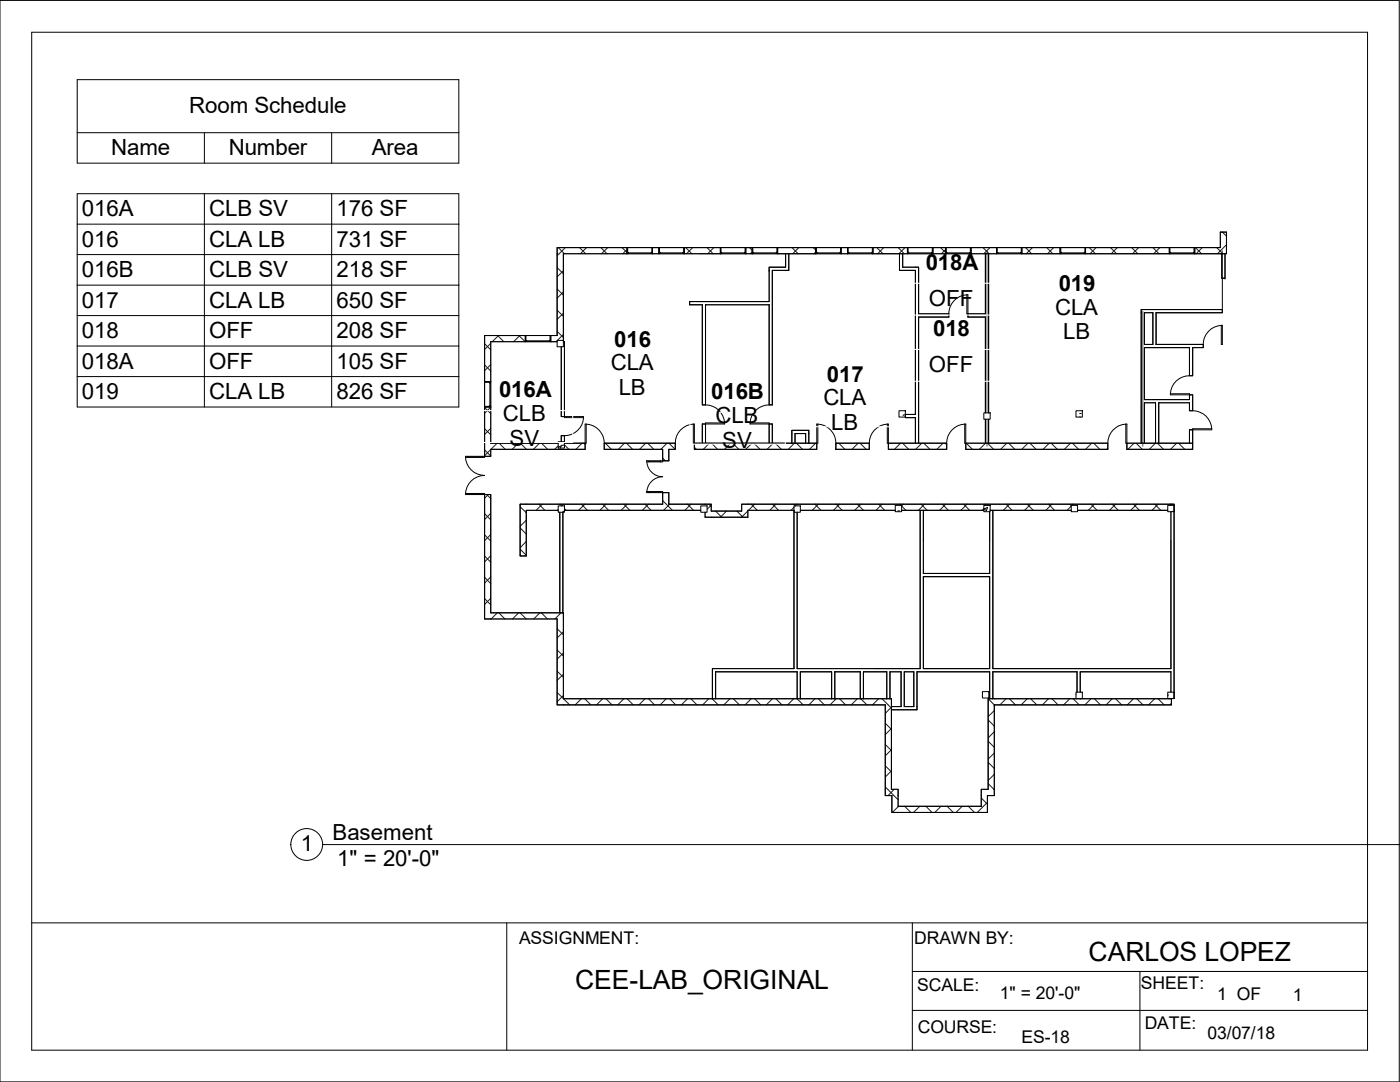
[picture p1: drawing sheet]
<svg xmlns="http://www.w3.org/2000/svg" width="279mm" height="216mm" viewBox="0 0 279 216" stroke-linecap="round" stroke-linejoin="round" font-family="sans-serif">
<g fill="none" stroke="#525252" stroke-width=".2">
<path d="M112.4 50.6h27.3M143.8 50.6h11.4M153.5 54v6.2M154.1 54h2.7M162.8 50.6h11.4M180.1 53.3h2.6M180.1 50.6h16.6M197 50v32.4M197.3 50.6h6.6M243.5 50.6h.3M243.5 46.3v3.1M243.9 50v5.5"/>
<path d="M244.5 55.5h.1M244.5 50.6h.3M104.8 68.2h-6.9v20.2M139.7 60.8h.5M140.8 60.8h12.7M228.1 62.1v26.9M228.4 68.7h1.7M228.4 62.4h1.7M237.4 78.8v.9M238 69.4h2.1M97.9 89.7v1.4M133.5 89.7h1.3"/>
<path d="M139.7 88.4h.5M180.7 82.7v.6M192.7 88.4h4M197 83.7v5.3M224.9 88.4h2.9M228.4 80.4h2.2M231.2 80.4h6.2v.5M105 101.8h6.4M140.7 102.2v1M141.9 100.6v1.4M148 100.6v1.4M158.5 101.8h-9.3v1.4"/>
<path d="M184.3 107.9v6.5M197.5 107.9v6.5M233.7 102.1v5.8M97.9 123.5h13.3M112.3 122.3h.1M112.4 123.5v15.9M142.2 133.4h16.3M159.1 133.4h15.5M177.6 134h2.2M177.6 139.4h.3M180.5 134h1.9M197.2 139.4h.3"/>
<path d="M198.1 139.4h.3M233.7 134v4.1M176.7 158.7h1.3M177.9 157.5h1.3M177.9 140.7v.3h1.9M179.2 158.7v2.2M180.5 141h1.9M195.8 157.5h1.4M197.1 158.7h1.3"/>
</g>
<g fill="none" stroke="#191919" stroke-width=".2">
<path d="M111.2 57.7l1.2 1.2M111.2 53.4l1.2 1.2M111.4 49.4l1.2 1.2M112.4 58.3l-1.2 1.2M112.4 54l-1.2 1.2M112.8 49.4l-1.6 1.6M115.7 49.4l1.2 1.2M117.1 49.4l-1.3 1.2M119.9 49.4l1.2 1.2M121.3 49.4l-1.2 1.2M124.1 49.4l1 1M125.1 49.8l-.8 .8"/>
<path d="M136.8 49.4l1.3 1.2M138.2 49.4l-1.2 1.2M141.1 49.4l1.2 1.2M142.5 49.4l-1.3 1.2M149.6 49.4l.5 .5M150.1 50.2l-.4 .4M155.2 49.4h.1M158.1 49.4l1.2 1.2M159.4 49.4l-1.2 1.2M162.3 49.4l.5 .5M162.8 50.3l-.4 .3M167.9 49.4h.1"/>
<path d="M175 49.4l1.2 1.2M176.4 49.4l-1.2 1.2M179.2 49.4l1.3 1.2M180.6 49.4l-1.2 1.2M187.7 49.4l1 1M188.7 49.8l-.8 .8M196.2 49.4l1.2 1.2M197.6 49.4l-1.3 1.2M204.7 49.4l1.2 1.2M206.1 49.4l-1.3 1.2M208.9 49.4l1.2 1.2M210.3 49.4l-1.2 1.2"/>
<path d="M217.4 49.4l1.2 1.2M218.8 49.4l-1.3 1.2M221.6 49.4l1.2 1.2M223 49.4l-1.2 1.2M225.8 49.4l1.3 1.2M227.2 49.4l-1.2 1.2M230.1 49.4l1.2 1.2M231.5 49.4l-1.2 1.2M238.6 49.4l1.2 1.2M239.9 49.4l-1.2 1.2M242.8 49.4l1.2 1.2M243.9 46.3l.9 .8"/>
<path d="M244.8 48.8l-1.8 1.8M96.7 72.8l1.2 1.2M96.7 68.6l1.2 1.2M97.9 68.5l-1.2 1.2M97.9 72.7l-1.2 1.3M99.3 67l1.2 1.2M99.5 67l-1.2 1.2M103.5 67l1.3 1.2M103.7 67l-1.2 1.2M111.2 68l-.2 .2M111.2 66.1l1.2 1.3M111.2 61.9l1.2 1.2"/>
<path d="M112.4 66.7l-1.2 1.2M112.4 62.5l-1.2 1.2M96.7 89.8l1.2 1.2M96.7 85.5l1.2 1.3M96.7 81.3l1.2 1.2M97.1 98.7l.8 .8M97.5 98.7l-.8 .7M97.9 81.2l-1.2 1.3M97.9 85.5l-1.2 1.2M97.9 89.7l-1.2 1.2M99.2 88.4l-1.2 1.3M99.6 88.4l1.2 1.3"/>
<path d="M103.4 88.4l-1.2 1.3M103.8 88.4l1.3 1.3M107.7 88.4l-1.3 1.3M108.1 88.4l1.2 1.3M111.4 89l-.7 .7M112.6 88.8l.9 .9M116.2 88.4l-1.3 1.3M116.6 88.4l.2 .3M120.8 88.4l1.2 1.3M124.6 88.4l-1.2 1.3M125 88.4l1.3 1.3M128.9 88.4l-1.3 1.3"/>
<path d="M129.3 88.4l1.2 1.3M132.2 91.4l.6 .5M132.2 99.9l2 1.9M133.1 88.4l-1.2 1.3M133.5 88.4l1.2 1.3M138.6 89.3l.4 .4M141.6 88.4l-1.2 1.3M142 88.4l1.2 1.3M145.8 88.4l-1.2 1.3M146.2 88.4l1.2 1.3M150.1 88.4l-1.3 1.3M150.5 88.4l1.2 1.3"/>
<path d="M154.3 88.4l-1.2 1.3M154.7 88.4l1.2 1.3M158.5 88.4l-1.2 1.3M158.9 88.4l1.3 1.3M162.8 88.4l-1.3 1.3M167 88.4l-.2 .2M167.4 88.4l1.2 1.3M171.3 88.4l-1.3 1.3M171.6 88.4l1.3 1.3M179.7 88.4l-1.2 1.3M180.1 88.4l1.3 1.3M184 88.4l-1.3 1.3"/>
<path d="M184.4 88.4l1.2 1.3M188.2 88.4l-1.2 1.3M188.6 88.4l.3 .4M192.8 88.4l1.3 1.3M196.7 88.4l-1.2 1.3M197.1 88.4l1.2 1.3M200.9 88.4l-1.2 1.3M201.3 88.4l1.2 1.3M205.1 88.4l-1.2 1.3M205.5 88.4l1.3 1.3M209.4 88.4l-1.2 1.3M209.8 88.4l1.2 1.3"/>
<path d="M213.6 88.4l-1.2 1.3M214 88.4l1.3 1.3M217.9 88.4l-1.3 1.3M218.3 88.4l1.2 1.3M221.1 89.5l-.2 .2M226.3 88.4l-1.2 1.3M226.7 88.4l1.3 1.3M230.6 88.4l-1.2 1.3M231 88.4l1.2 1.3M234.8 88.4l-1.2 1.3M235.2 88.4l1.3 1.3M238 89.5l-.2 .2"/>
<path d="M96.7 119.4l1.2 1.3M96.7 115.2l1.2 1.2M96.7 111l1.2 1.2M96.7 106.7l1.2 1.2M96.7 102.5l1.2 1.2M97.9 102.4l-1.2 1.3M97.9 110.9l-1.2 1.2M97.9 115.1l-1.2 1.3M97.9 106.7l-1.2 1.2M97.9 119.4l-1.2 1.2M103.8 109.6l1.2 1.2M103.8 105.3l1.2 1.3"/>
<path d="M103.8 101.1l1.2 1.2M104 100.6l-.2 .2M105 103.8l-1.2 1.2M105 108l-1.2 1.3M107.5 100.6l1.3 1.2M108.2 100.6l-1.2 1.2M111.4 101.7l-.2 .1M111.8 100.6l.3 .3 .4-.3M112.6 101.5l.4 .3M116 100.6l1.2 1.2M116.7 100.6l-1.2 1.2M120.2 100.6l1.3 1.2"/>
<path d="M120.9 100.6l-1.2 1.2M124.5 100.6l1.2 1.2M125.2 100.6l-1.2 1.2M128.7 100.6l1.2 1.2M129.4 100.6l-1.2 1.2M133.7 100.6l-1.3 1.2M137.2 100.6l1.2 1.2M137.9 100.6l-1.2 1.2M141.4 100.6l.5 .5M141.9 100.8l-.8 .8M142.8 102l1.2 1.2M145 102l-1.2 1.2"/>
<path d="M147 102l1.3 1.2M149.2 102l-1.2 1.2M149.9 100.6l1.2 1.2M150.6 100.6l-1.2 1.2M154.2 100.6l1.2 1.2M154.9 100.6l-1.3 1.2M158.4 100.6l.3 .3M158.5 101.2l-.6 .6M159.1 100.6l-.4 .3M162.6 100.6l1.3 1.2M163.3 100.6l-1.2 1.2M166.9 100.6l1.2 1.2"/>
<path d="M167.6 100.6l-1.3 1.2M171.1 100.6l1.2 1.2M171.8 100.6l-1.2 1.2M175.3 100.6l1.3 1.2M176 100.6l-1.2 1.2M179.6 100.6l.2 .2M179.9 101l.9 .8M180.3 100.6l-.4 .3M183.8 100.6l1.2 1.2M184.5 100.6l-1.2 1.2M188 100.6l1.3 1.2M188.7 100.6l-1.2 1.2"/>
<path d="M192.3 100.6l1.2 1.2M193 100.6l-1.3 1.2M196.3 101.5l-.3 .3M196.5 100.6l.3 .2M197.2 100.6l-.2 .2M197.6 101.7l.2 .1M200.8 100.6l1.2 1.2M201.5 100.6l-1.3 1.2M205 100.6l1.2 1.2M205.7 100.6l-1.2 1.2M209.2 100.6l1.3 1.2M209.9 100.6l-1.2 1.2"/>
<path d="M213.5 100.6l.3 .3M213.8 101l-.8 .8M214.2 100.6l-.3 .2M217.7 100.6l1.2 1.2M218.4 100.6l-1.2 1.2M222 100.6l1.2 1.2M222.7 100.6l-1.3 1.2M226.2 100.6l1.2 1.2M226.9 100.6l-1.2 1.2M230.4 100.6l1.3 1.2M231.1 100.6l-1.2 1.2M99.3 122.3l-1.3 1.2"/>
<path d="M99.5 122.3l1.3 1.2M103.5 122.3l-1.2 1.2M103.8 122.3l1.2 1.2M107.7 122.3l-1.2 1.2M108 122.3l1.3 1.2M111.2 138.2l2.5 2.5M111.2 133.9l1.2 1.2M111.2 129.7l1.2 1.2M111.2 125.5l1.2 1.2M112 122.3l-1.3 1.2M112.3 122.3l.1 .1M112.4 126.1l-1.2 1.2"/>
<path d="M112.4 130.3l-1.2 1.2M112.4 134.5l-1.2 1.3M112.4 138.8l-1.2 1.2M116 139.4l-1.2 1.3M116.7 139.4l1.2 1.3M120.3 139.4l-1.3 1.3M120.9 139.4l1.3 1.3M124.5 139.4l-1.2 1.3M125.2 139.4l1.2 1.3M128.7 139.4l-1.2 1.3M129.4 139.4l1.2 1.3M133 139.4l-1.3 1.3"/>
<path d="M133.6 139.4l1.3 1.3M137.2 139.4l-1.2 1.3M137.9 139.4l1.2 1.3M141.5 139.4l-1.3 1.3M142.1 139.4l1.2 1.3M145.7 139.4l-1.2 1.3M146.3 139.4l1.3 1.3M149.9 139.4l-1.2 1.3M150.6 139.4l1.2 1.3M154.2 139.4l-1.3 1.3M154.8 139.4l1.3 1.3M158.4 139.4l-1.2 1.3"/>
<path d="M159.1 139.4l1.2 1.3M162.6 139.4l-1.2 1.3M163.3 139.4l1.2 1.3M166.9 139.4l-1.2 1.3M167.5 139.4l1.3 1.3M171.1 139.4l-1.2 1.3M171.8 139.4l1.2 1.3M175.4 139.4l-1.3 1.3M176 139.4l1.9 1.9M197.2 139.4l1.2 1.3M200.8 139.4l-1.2 1.3M201.4 139.4l1.3 1.3"/>
<path d="M205 139.4l-1.2 1.3M205.7 139.4l1.2 1.3M209.3 139.4l-1.3 1.3M209.9 139.4l1.3 1.3M213.5 139.4l-1.2 1.3M214.2 139.4l1.2 1.3M217.7 139.4l-1.2 1.3M218.4 139.4l1.2 1.3M222 139.4l-1.3 1.3M222.6 139.4l1.3 1.3M226.2 139.4l-1.2 1.3M226.9 139.4l1.2 1.3"/>
<path d="M230.4 139.4l-1.2 1.3M231.1 139.4l1.2 1.3M176.7 157l2.5 2.6M176.7 152.8l1.2 1.2M176.7 144.3l1.2 1.2M176.7 148.5l1.2 1.3M177.9 141.1l-1.2 1.2M177.9 145.4l-1.2 1.2M177.9 149.6l-1.2 1.2M177.9 153.8l-1.2 1.2M178.5 157.5l-1.3 1.2M195.8 159.2l1.3 1.3"/>
<path d="M197.2 152.1l1.2 1.3M197.2 147.9l1.2 1.2M197.2 143.7l1.2 1.2M197.2 156.4l1.2 1.2M198.4 140.7h.1M198.4 158.7h.1M198.4 150.2l-1.2 1.3M198.4 154.5l-1.2 1.2M198.4 141.8l-1.2 1.2M198.4 146l-1.2 1.2M233.8 140.3l-.4 .4M179.3 160.9l-1.2 1.2"/>
<path d="M180.6 160.9l1.2 1.2M183.6 160.9l-1.3 1.2M184.8 160.9l1.2 1.2M187.8 160.9l-1.2 1.2M189 160.9l1.2 1.2M192 160.9l-1.2 1.2M193.3 160.9l1.2 1.2M197.1 160.1l-2.1 2"/>
</g>
<g fill="none" stroke="#000" stroke-width=".2">
<path d="M0 .1h279.3v215.8h-279.3zM6.3 6.4h266.6v203.1h-266.6zM112.4 50.6v17.3M125.1 49.4v1.2h5.1v-1.2M125.2 50.5h.2v-.1h-.2v.2M125.3 49.4v1M125.4 50.5h4.6M130.1 49.4v1M130.1 50.5h-.1v-.1h.1v.2M131.5 49.4v1.2h5.1v-1.2M131.6 50.5h.2v-.1h-.2v.2M131.6 49.4v1"/>
<path d="M131.8 50.5h4.5M136.4 49.4v1M136.5 50.5h-.2v-.1h.2v.2M143.8 49.4v1.2M143.8 50.5h.2v-.1h-.2v.2M143.9 49.4v1M144 50.5h4.6M148.7 49.4v1M148.8 50.5h-.2v-.1h.2v.2M148.8 49.4v1.2h-9.1M150.1 49.4v1.2h17.8v-1.2M150.2 50.5h.2v-.1h-.2v.2"/>
<path d="M150.2 49.4v1M150.4 50.5h4.5M153.5 54h.1M153.5 54v-.7h3.3v-2.7h.6v3.4h-.6M154.1 54v26.8h-.6M155 49.4v1M155.1 50.5h-.2v-.1h.2v.2M155.2 49.4v1.2M162.8 49.4v1.2M162.9 50.5h.2v-.1h-.2v.2M162.9 49.4v1M163.1 50.5h4.5"/>
<path d="M167.7 49.4v1M167.8 50.5h-.2v-.1h.2v.2M169.1 49.4v1.2h11v2.7M169.2 50.5h.2v-.1h-.2v.2M169.3 49.4v1M169.4 50.5h4.6M174.1 49.4v1M174.1 50.5h-.1v-.1h.1v.2M174.2 49.4v1.2M179.5 50.6v3.4h3.2v28.7h-2M181.1 49.4v1.2h5.1v-1.2M181.2 50.4h.2v.1h-.2"/>
<path d="M181.2 49.4v1.2M181.4 50.5h4.5M182.7 53.3h.6v9.3h6.1M186.1 49.4v1M186.1 50.5h-.2v-.1h.2v.2M188.7 49.4v1.2h5.1v-1.2M188.8 50.5h.2v-.1h-.2v.2M188.8 49.4v1M189 50.5h4.5M193 58.8h.2v4.5h3.5v19.1M193 58.8a3.8 3.8 0 0 0-3.7 3.8M193 58.8v3.8h3.7v-12h.6v31.8"/>
<path d="M193.7 49.4v1M193.7 50.5h-.2v-.1h.2v.2M198.9 49.4v1.2h44.6M198.9 50.5h.2v-.1h-.2v.2M199 49.4v1M199.1 50.5h4.6M203.8 49.4v1M203.9 50.5h-.2v-.1h.2v.2M203.9 49.4v1.2M211.6 49.4v1.2M211.6 50.5h.2v-.1h-.2v.2M211.7 49.4v1"/>
<path d="M211.8 50.5h4.6M216.5 49.4l.1 1.2M216.6 50.4h-.2v.1h.2M216.6 49.4v1.2M233.4 49.4v1.2M233.4 50.5h.2v-.1h-.2v.2M233.5 49.4v1M233.6 50.5h4.6M238.3 49.4v1M238.4 50.5h-.2v-.1h.2v.2M238.4 49.4v1.2M243.5 46.3h1.3v4.3"/>
<path d="M243.5 49.4h-132.3v17.6h-14.5v24.3h-3.8v-.2M243.8 50.6h.7v4.9h-.7zM243.8 50.6h.7M243.9 55.5v6.9h-13.2v6.3h9.4M96.7 76.3h1M96.7 76.1h1.2v5.1h-1.2M97.8 76.4v4.6M97.9 76.2v.2h-.2v-.2h.2M104.8 68.2h6.4M104.8 67v1.2M104.9 68.1h.2v-.2h-.2v.3M105 67v.9"/>
<path d="M105.1 68h4.5M109.8 67v.9M109.8 68.1h-.2v-.2h.2v.3M109.9 67v1.2M111.2 67.9h1.2v1.3h-1.2zM112 69.2v13.9h4.5v.2M112.4 68.2h.2v15.1h3.9M140.2 60.8v20h.6M140.8 60.8v20M153.5 60.8v20M153.5 60.2h-15.9v.6h2.1M189.4 62.6v.7h-6.1v25.1h-.6v-5.1h-2"/>
<path d="M228.4 62.4v6.3M230.1 62.4v6.3M233.6 78.6h3.8v.2M233.6 78.6v.2h4.4v3.2M237.4 75a3.8 3.8 0 0 0-3.8 3.6M237.4 75v-5.6h-9v10.3h9M238 69.4v5.6h-.6M240.1 68.7v.7M243.7 64.9h.2v3.8h-.2zM243.7 64.9a3.9 3.9 0 0 0-3.6 3.8M243.9 61.8h-16.1v26.6h10.2M92.9 91.1a3.8 3.8 0 0 0 3.8 3.8 3.8 3.8 0 0 0-3.8 3.8"/>
<path d="M92.9 91.1h3.4M92.9 98.7h5v23.6h14.4v-20.1M93.3 91.2h3M93.3 91.1v.2M93.3 98.5v.2M93.3 98.6h3M96.3 98.5h-3.4v.2M96.3 91.1v.2M96.3 98.5v.2M96.3 98.5h.4v25h1.2M96.3 91.1h1.6M96.7 81.1h1"/>
<path d="M97.9 81.1v-.1h-.2v.1h.2M97.9 88.4h13.5M111.4 88.1h1.2v1.3h-1.2zM111.4 89.2l.6-.2-.2 .4M111.4 89.4h.1M112.3 88.8l-.3 .1M112.4 88.8l.2 .1M112.6 86.9h-.6v1.2M116.5 83.3a3.8 3.8 0 0 1-3.9 3.6M117 84.6h-.2v5.1h-18.9M117 84.6a3.8 3.8 0 0 1 3.6 3.8M117 84.6v3.8h-4.4v-1.5"/>
<path d="M120.6 88.4h14.2M120.6 88.4v1.3h11.6v2.5h-3.1v-.3M129.1 98.3h4.4v2.3h8.4M129.1 91.9h2.7M129.1 91.9a3.2 3.2 0 0 0 3.1 3.2 3.2 3.2 0 0 0-3.1 3.2M129.5 91.9v.3M129.5 98.1v.2M129.5 98.2h2.3M129.5 92.1h2.3M131.8 98.1h-2.7v.2M131.8 98.1h.4v2.5h-28.4v10.3h1.2v-9.1M131.8 91.9v.3"/>
<path d="M131.8 98.1v.2M133.5 89.7v2.2h-1.7M134.8 88.4v1.3M138.4 84.6a3.8 3.8 0 0 0-3.6 3.8M138.4 84.6v3.8h1.3M138.4 84.6h.2v5.1h24.4v-5.1h.2M140.8 80.8a3.8 3.8 0 0 1 3.8 3.6M144.6 84.4v.2h-4.4v3.8h23v-3.8M144.6 84.4h-3.8v4M149.7 84.4v.2h4.4v3.8h-.6v-4zM153.5 80.8a3.8 3.8 0 0 0-3.8 3.6M158 88.4v-2.5h3.4v2.5"/>
<path d="M160.8 88.4v-1.9h-2.1v1.9M163.2 84.6a3.8 3.8 0 0 1 3.6 3.8M166.8 88.4h6.7v1.3h-6.7zM177.1 84.6a3.8 3.8 0 0 0-3.6 3.8M177.1 84.6v3.8h11.8v1.3h-11.6v-5.1zM179.4 82h1.3v1.2h-1.3zM180.5 82.7l-.3 .2M192.5 84.6h.2v5.1h28.4v-1.3M192.5 84.6a3.8 3.8 0 0 0-3.6 3.8M192.5 84.6v3.8h.2M196.3 82.4h1.3v1.3h-1.3zM196.7 88.4h24.4"/>
<path d="M196.7 83.7v4.7M197.3 83.7v4.7h-.6M214.7 82h1.3v1.2h-1.3zM215.5 83.1l.1 .1M215.8 82.5h-.3M224.7 84.6h.2v5.1h13.1v-4.1h3.8M224.7 84.6a3.8 3.8 0 0 0-3.6 3.8M224.7 84.6v3.8h.2M228.4 80.4v8M230.6 80.4v8h.6v-8M237.4 80.9v1.1h.6M238 82a3.8 3.8 0 0 1 3.8 3.6"/>
<path d="M241.8 85.6v.2h-4.4v2.6M111.4 100.9h1.2v1.3h-1.2zM111.7 102.2v20.1M112.5 102l-.3 .2M112.6 101.8h27.2M139.8 100.9h1.3v1.3h-1.3zM140.7 103.2h8.5M141.9 102h6.1M148 100.6h86.3v38.8h-35.9M158.5 100.9h1.2v1.3h-1.2zM158.5 101.8v31.6M159.1 102.2v31.2"/>
<path d="M159.7 101.8h19M178.7 100.8h1.2v1.3h-1.2zM179.5 101.9l-.3 .1M179.9 101.8h16.4M184.3 107.9v-6.1h-.7v31.6h-9M184.3 115.1h13.2v18.3h-13.2zM184.3 114.4h13.2M196.3 100.8h1.3v1.3h-1.3zM196.4 101.5l.7-.2-.2 .6zM197.5 102.1v5.8M197.6 101.8h16.2M198.1 101.8v31.6h35.6v-25.5"/>
<path d="M213.8 100.8h1.3v1.3h-1.3zM215.1 101.8h17.9M215.1 100.9h-.2M233 100.8h1.3v1.3h-1.3zM233.7 100.6v.2M234.3 102h-.3M111.2 123.5v17.2h65.5v18M112.4 122.3v1.2M142.2 133.4v6M142.8 139.4v-5.4h16.3v5.4M159.7 139.4v-5.4h6.3v5.4M166.6 139.4v-5.4h5.1v5.4"/>
<path d="M172.3 139.4v-5.4h4.7v5.4M177.6 134v5.4h-65.2M177.9 139.4v1.3M179.8 134v7M180.5 134v7M182.4 134v7M196.1 138h1.2v1.3h-1.2zM197.2 139.4v18.1M214.7 138.1h1.3v1.3h-1.3zM214.7 138.6h.1M214.9 138.1v-4.1h-16.8v5.4h-.6v-5.4h-14.5v7.6h-5.1v-.6v16.5M214.9 139.4h.1"/>
<path d="M215.6 139.4h.1M233 138.1h1.3v1.3h-1.3zM233.2 138.7h-.2M233.7 134h-18.1v4.1M233.8 139.4v1.3h-35.4v18M179.2 157.5v1.2M195.8 157.5v3.4h-16.6M197.1 158.7v3.4h-19.1v-3.4M6.3 184.1h266.6M101.1 184.1v25.4M182.1 193.8h90.8M182.1 184.1v25.4"/>
<path d="M227.5 193.8v15.7M182.1 201.6h90.8"/>
</g>
<g fill="none" stroke="#000" stroke-width=".21">
<path d="M130.2 49.4h1.3v1.2h-1.3zM136.6 49.4h7.2v1.2h-7.2zM148.8 49.4h1.3v1.2h-1.3zM167.9 49.4h1.2v1.2h-1.2zM174.2 49.4h6.9v1.2h-1v2.7h3.2v9.3h6.1v.7h-6.1v25.1h5.6v1.3h-11.6v-1.3h5.4v-5.1h-2v-.6h2v-28.7h-3.2v-3.4h-5.3zM186.2 49.4h2.5v1.2h-2.5zM203.9 49.4h7.7v1.2h-7.7zM216.6 49.4h16.8v1.2h-16.8zM238.4 49.4h5.1v-3.1h1.3v4.3h-.3v4.9h-.7v-4.9h-5.4zM96.7 67h8.1v1.2h-6.9v7.9h-1.2zM112.4 67.9v-17.3h12.7v-1.2h-13.9v17.6h-1.3v1.2h1.3M112.4 68.2h.2v14.9h-.6v-13.9"/>
<path d="M137.6 60.2h15.9v-6.9h3.3v-2.7h-1.6v-1.2h7.6v1.2h-5.4v3.4h-3.3v26.8h-.6v-20h-12.7v20h-.6v-20h-2.6zM227.8 61.8h16.1v.6h-13.2v6.3h9.4v.7h-2.1v5.6h-.6v-5.6h-9v10.3h9v-.9h.6v3.2h-.6v-1.6h-6.2v8h6.2v-2.6h.6v3.9h-13.1v-1.3h2.9zM228.4 62.4h1.7v6.3h-1.7zM112 88.1v-1.2h.6v1.5h4.2v1.3h-18.9v1.4h-1.2v-9.9h1.2v7.2h13.5M120.6 88.4h14.2v1.3h-1.3v2.2h-1.3v-2.2h-11.6zM140.2 84.6h.6v3.8h12.7v-3.8h.6v3.8h3.9v-2.5h3.4v2.5h1.6v1.3h-24.4v-1.3h1.6zM158.7 86.5h2.1v1.9h-2.1zM166.8 88.4h6.7v1.3h-6.7zM197.3 82.4v-31.8h1.6v-1.2h-5.1v1.2h2.9v12h-3.5v.7h3.5v19.1M197.3 83.7v4.7h23.8v1.3h-28.4v-1.3h4v-4.7M228.4 80.4h2.2v8h-2.2zM111.4 101.8h-6.4v9.1h-1.2v-10.3h28.4v-2.3h1.3v2.3h8.4v1.4h6.1v-1.4h86.3v38.8h-.6"/>
<path d="M111.7 102.2v20.1h-13.8v-23.6h-1.2v24.8h14.5v17.2h65.5v18h1.3v3.4h19.1v-3.4h1.3v-18h35.4v-1.3h-18.2M112.6 101.8h27.2M140.7 102.2v1h8.5v-1.4h9.3v31.6h-16.3v6h-29.8l-.1-37.2M159.7 101.8h19M179.9 101.8h3.7v31.6h-24.5v-31.2M184.3 115.1h13.2v18.3h-13.2zM196.3 101.8h-12v12.6h13.2v-12.3M213.8 101.8h-15.7v31.6h35.6v-31.3M215.1 101.8h17.9M142.8 134h16.3v5.4h-16.3zM159.7 134h6.3v5.4h-6.3zM166.6 134h5.1v5.4h-5.1z"/>
<path d="M172.3 134h4.7v5.4h-4.7zM177.6 134h2.2v7h-1.9v-1.6h-.3zM180.5 134h1.9v7h-1.9zM183 134h14.5v5.4h-.3v18.1h-1.4v3.4h-16.6v-3.4h-1.3v-15.9h5.1zM214.9 138.1v-4.1h-16.8v5.4h16.8M214.9 139.4h.1M215.6 138.1v-4.1h18.1v4.1M215.6 139.4h.1"/>
</g>
<path d="M180.4 56.5h19.1v6.4h-19.1zM116.8 71.8h19v6.4h-19zM159.2 78.8h19v6.4h-19zM180.4 69.7h19.1v6.4h-19.1zM205.5 60.7h19v6.3h-19zM95.3 81.9h19v6.4h-19zM137.7 82.3h19v6.3h-19z" fill="none" stroke="#fff" stroke-width=".2"/>
<g fill="#fff">
<path d="M103.6 185.1h24v4h-24z"/>
<path d="M182.4 185.2h20v4h-20z"/>
<path d="M183.1 194.7h12.4v3.9h-12.4z"/>
<path d="M183.2 202.9h15.8v4h-15.8z"/>
<path d="M203.9 204.9h4.6v4h-4.6z"/>
<path d="M208.5 204.9h1.2v4h-1.2z"/>
<path d="M209.7 204.9h3.8v4h-3.8z"/>
<path d="M228.5 202.1h10.3v4h-10.3z"/>
<path d="M227.7 194.2h12.6v4h-12.6z"/>
<path d="M199.5 196.1h11.7v4h-11.7z"/>
<path d="M211.2 196.1h1.2v4h-1.2z"/>
<path d="M212.4 196.1h3.2v4h-3.2z"/>
<path d="M217.3 187h40.4v5.9h-40.4z"/>
<path d="M114.8 192.6h10.8v5.9h-10.8z"/>
<path d="M125.6 192.6h1.8v5.9h-1.8z"/>
<path d="M127.4 192.6h38v5.9h-38z"/>
<path d="M241 204.2h13.5v4h-13.5z"/>
<path d="M242.9 196.4h8.8v4h-8.8z"/>
<path d="M258 196.6h2v4h-2z"/>
</g>
<g fill="none" stroke="#000" stroke-width=".2">
<path d="M15.4 15.9h76.2v16.7h-76.2zM15.4 38.7h76.2v42.5h-76.2zM15.4 26.5h76.2M40.8 26.5v6.1M40.8 38.7v42.5M66.2 26.5v6.1M66.2 38.7v42.5M15.4 56.9h76.2M15.4 50.8h76.2M15.4 44.7h76.2M15.4 75.1h76.2M15.4 69h76.2"/>
<path d="M15.4 63h76.2M64.4 168.5h215"/>
<circle cx="61.2" cy="168.5" r="3.2"/>
</g>
<g font-size="5.3">
<text x="217.3" y="191.8">CARLOS LOPEZ</text>
<text x="114.8" y="197.3">CEE</text>
<text x="125.6" y="197.3">-</text>
<text x="127.4" y="197.3">LAB_ORIGINAL</text>
</g>
<g font-size="4.5">
<text x="37.8" y="22.6">Room Schedule</text>
<text x="22.2" y="30.9">Name</text>
<text x="45.6" y="30.9">Number</text>
<text x="74.2" y="30.9">Area</text>
<text x="16.4" y="43.1">016A</text>
<text x="41.7" y="43.1">CLB SV</text>
<text x="67.2" y="43.1">176 SF</text>
<text x="16.4" y="49.2">016</text>
<text x="41.7" y="49.2">CLA LB</text>
<text x="67.2" y="49.2">731 SF</text>
<text x="16.4" y="55.3">016B</text>
<text x="41.7" y="55.3">CLB SV</text>
<text x="67.2" y="55.3">218 SF</text>
<text x="16.4" y="61.4">017</text>
<text x="41.7" y="61.4">CLA LB</text>
<text x="67.2" y="61.4">650 SF</text>
<text x="16.4" y="67.4">018</text>
<text x="41.7" y="67.4">OFF</text>
<text x="67.2" y="67.4">208 SF</text>
<text x="16.4" y="73.5">018A</text>
<text x="41.7" y="73.5">OFF</text>
<text x="67.2" y="73.5">105 SF</text>
<text x="16.4" y="79.6">019</text>
<text x="41.7" y="79.6">CLA LB</text>
<text x="67.2" y="79.6">826 SF</text>
</g>
<g font-size="4.4">
<text x="184.7" y="53.9">018A</text>
<text x="211.3" y="58">019</text>
<text x="185.4" y="61.1">OFF</text>
<text x="210.6" y="62.8">CLA</text>
<text x="122.6" y="69.2">016</text>
<text x="186.2" y="67.1">018</text>
<text x="212.2" y="67.7">LB</text>
<text x="121.9" y="73.9">CLA</text>
<text x="165" y="76.2">017</text>
<text x="185.4" y="74.3">OFF</text>
<text x="99.6" y="79.3">016A</text>
<text x="123.5" y="78.9">LB</text>
<text x="141.9" y="79.6">016B</text>
<text x="164.3" y="80.9">CLA</text>
<text x="100.4" y="84">CLB</text>
<text x="101.7" y="89">SV</text>
<text x="142.8" y="84.3">CLB</text>
<text x="144.1" y="89.3">SV</text>
<text x="165.9" y="85.9">LB</text>
<text x="66.3" y="167.7">Basement</text>
<text x="60" y="169.9">1</text>
<text x="67.3" y="172.8">1&quot; = 20'-0&quot;</text>
</g>
<g font-size="3.5">
<text x="103.6" y="188.3">ASSIGNMENT:</text>
<text x="182.4" y="188.4">DRAWN BY:</text>
<text x="183.1" y="197.8">SCALE:</text>
<text x="227.7" y="197.4">SHEET:</text>
<text x="199.5" y="199.2">1&quot; = 20'</text>
<text x="211.2" y="199.2">-</text>
<text x="212.4" y="199.2">0&quot;</text>
<text x="242.9" y="199.5">1 OF</text>
<text x="258" y="199.7">1</text>
<text x="183.2" y="206.1">COURSE:</text>
<text x="203.9" y="208">ES</text>
<text x="208.5" y="208">-</text>
<text x="209.7" y="208">18</text>
<text x="228.5" y="205.3">DATE:</text>
<text x="241" y="207.4">03/07/18</text>
</g>
</svg>
